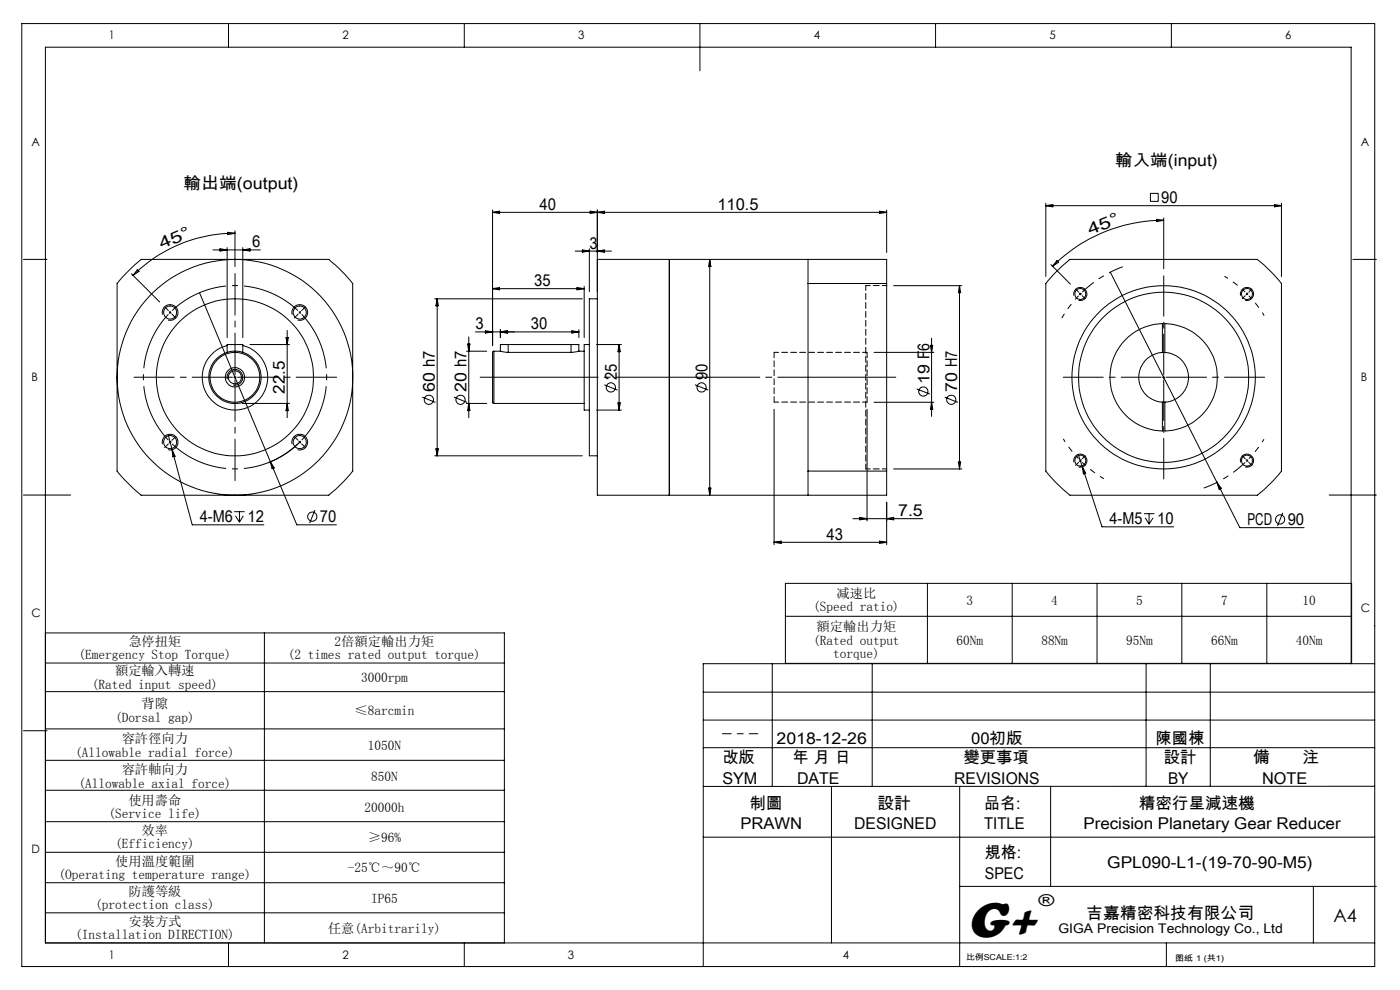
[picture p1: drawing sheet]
<svg xmlns="http://www.w3.org/2000/svg" width="297mm" height="210mm" viewBox="0 0 297 210" stroke-linecap="round" stroke-linejoin="round" font-family="sans-serif">
<g fill="none" stroke="#000" stroke-width=".21">
<path d="M4.6 5h287v200h-287zM48.5 5v5M98.5 5v5M148.5 5v10M198.5 5v5M248.5 5v5M5 55h5M26.6 58.1l3.4-3.1h39.7a34.8 34.8 0 0 1 5.1 5.1v39.8a34.8 34.8 0 0 1-5.1 5.1h-39.7a37.5 37.5 0 0 1-5.2-5.1v-39.8zM27.9 58.1l6 6M29.1 57.2l.4 .4-1.3 .8zM45.2 53h10M46.7 52.8l1.5 .2-1.5 .3z"/>
<path d="M48.2 52.5v19.1M48.3 49.3l1.5 .2-1.5 .3zM49.8 49.5a30.7 30.7 0 0 0-21.6 8.9M49.8 49v7.5M51.5 52.5v19.1M51.5 53l1.5-.2v.5zM104.5 45h83.6M104.5 44.5v28.8M104.5 45l1.5-.2v.5zM122 53.3h7.7M123.5 53l1.5 .3-1.5 .2zM125 52.8v9.1"/>
<path d="M125.2 44.8l1.5 .2-1.5 .3zM126.7 44.5v17.4M126.7 45l1.5-.2v.5zM126.7 53.3l1.5-.3v.5zM142 55v50M150.6 55v50M150.6 55l.2 1.5h-.5zM171.4 55v5.1M186.6 44.8l1.5 .2-1.5 .3zM188.1 44.5v9M221.9 43.1v15.6M221.9 43.6h50"/>
<path d="M221.9 43.6l1.4-.2v.5zM223 56.1l4.1 4.2M223.6 58.1l3.4-3.1h39.7a32.9 32.9 0 0 1 5.2 5.1v39.8a32.9 32.9 0 0 1-5.2 5.1h-39.7a32.9 32.9 0 0 1-5.1-5.1v-39.8zM224.2 55.3l.4 .3-1.3 .9zM235.5 57.7l22.7 44.6M244.1 41h1.6v1.7h-1.6zM245.4 46.5l1.5 .2-1.5 .3zM246.9 46.7a33.4 33.4 0 0 0-23.6 9.8M246.9 46.2v10.8M270.4 43.4l1.5 .2-1.5 .3zM271.9 43.1v15.6M287 55h5"/>
<path d="M34.5 66.7a1.68 1.68 0 0 1 1.4-2.1 1.68 1.68 0 0 1 1.9 1.8 1.68 1.68 0 0 1-2.1 1.5M35.9 66.1l.4 .4M36.3 66.1l-.4 .4M42.3 62.1l15.1 35.9M48.2 73.3a6.9 6.9 0 0 0-4.1 10.7 6.9 6.9 0 0 0 11.5 0 6.9 6.9 0 0 0-4.1-10.7M48.2 74.7v-1.6h3.3v1.6M53 73.1h8.4M60.7 71.6h.5l-.3 1.5zM60.9 70.1v18.5M62 66.7a1.67 1.67 0 0 1 1.4-2.1 1.67 1.67 0 0 1 1.9 1.8 1.67 1.67 0 0 1-2.2 1.5M92.2 63.4h31.3M92.7 63.4v33.3"/>
<path d="M92.7 63.4l.3 1.5h-.5zM99 74.5h4.3M99.2 73h.5l-.3 1.5zM99.4 71.5v17.1M100.9 70.4h21.9M103 70.2l1.5 .2-1.5 .3zM104.5 61.2l1.5-.2v.5zM104.5 61.2h19.4M104.8 74.5l-.3 .1v10.8l.3 .2M104.8 74.5v11.1M104.8 74.5h1.4M106.2 74.5l1.6 .2"/>
<path d="M106.2 70.4l1.5-.2v.5zM106.2 69.9v1.7M107.8 73.1h-1.6v1.4M107.8 73.1h13.3M107.8 74.7h13.3M107.8 73.1v1.6M121.1 73.1h1.7v1.4M121.1 73.1v1.6M121.3 70.2l1.5 .2-1.5 .3zM122.4 61l1.5 .2-1.5 .3zM122.8 74.5l-1.7 .2M122.8 74.5h1.1"/>
<path d="M122.8 69.9v1.7M123.9 60.7v10.9M125 73.1h-1.1v13.9h1.1M126.5 73.1h5.3M126.7 63.4h-1.7v33.3h1.7M131.3 73.1v13.9M131.3 73.1l.3 1.5h-.5zM171.4 60.1h16.7M171.4 60.1v39.8M185.4 74.7h12.7M188.1 60.1v-5.1h-61.4v50h61.4v-5.1M188.1 60.1v39.8"/>
<path d="M189.6 60.6h14.4M197.4 73.3h.5l-.3 1.4zM197.6 71.7v16.6M203.6 60.6v38.9M203.6 60.6l.2 1.5h-.5zM227.8 62.7a1.4 1.4 0 0 1 1.3-1.7 1.4 1.4 0 0 1 1.5 1.5 1.4 1.4 0 0 1-1.8 1.2M229 62.2l.2 .2M229.2 62.4l-.2 .2M229.2 62.4l.2 .1M229.4 62.2l-.2 .2M246.6 74.8v-6.2a11.4 11.4 0 0 0-11.1 11.4 11.4 11.4 0 0 0 11.1 11.4v-6.1M246.6 74.8a5.3 5.3 0 0 0-5 5.2 5.3 5.3 0 0 0 5 5.3"/>
<path d="M246.6 74.8h.5M247.1 74.8a5.3 5.3 0 0 1 5 5.2 5.3 5.3 0 0 1-5 5.3M247.1 74.8v-6.2a11.4 11.4 0 0 1 11.1 11.4 11.4 11.4 0 0 1-11.1 11.4v-6.1M263.2 62.7a1.4 1.4 0 0 1 1.3-1.7 1.4 1.4 0 0 1 1.4 1.5 1.4 1.4 0 0 1-1.7 1.2M34.5 94.2a1.67 1.67 0 0 1 1.4-2.1 1.67 1.67 0 0 1 1.8 1.8 1.67 1.67 0 0 1-2 1.5M35.7 92.2l.8 3.2M36.5 95.4l4.3 15.9h15.2M36.5 95.4l.6 1.4-.4 .1zM48.2 80.5a1.66 1.66 0 0 1 1.5-2.1 1.66 1.66 0 0 1 1.8 1.8 1.66 1.66 0 0 1-2.1 1.5M49.6 85.6h.2M51.3 85.6h10.1M57.4 98l5.6 13.3h8.4"/>
<path d="M57.4 98l.8 1.3-.5 .1zM60.9 85.6l.3 1.5h-.5zM62 94.2a1.66 1.66 0 0 1 1.4-2.1 1.66 1.66 0 0 1 1.8 1.8 1.66 1.66 0 0 1-2.1 1.5M63.7 93.7l-.4 .4a19.5 19.5 0 0 1-6.4 4.1M89.6 84.2l2.8 1.2M92.2 96.7h31.3M92.5 95.2h.5l-.3 1.5zM96.3 84.2l2.8 1.2M99 85.6h4.3M99.4 85.6l.3 1.5h-.5zM104.8 85.6h19.1M126.5 87h5.3"/>
<path d="M128.2 81.6l2.8 1.2M131.1 85.5h.5l-.3 1.5zM147.4 81.6l2.8 1.2M164.2 86.8v28.7M171.4 99.9v5.1M171.4 99.9h16.7M183.9 86.8v23.7M185.4 85.3h12.7M189.6 99.5h14.4M194.5 82.5l2.8 1.1M197.6 85.3l.3 1.5h-.5zM200.4 84.2l2.8 1.2"/>
<path d="M203.3 98h.5l-.2 1.5zM227.8 98.1a1.39 1.39 0 0 1 1.2-1.8 1.39 1.39 0 0 1 1.6 1.5 1.39 1.39 0 0 1-1.8 1.3M228.7 96.4l.9 2.7M229.6 99.1l4.2 12.7h15.2M229.6 99.1l.7 1.3-.5 .1zM246.6 85.3h.5M263.2 98.1a1.38 1.38 0 0 1 1.3-1.8 1.38 1.38 0 0 1 1.4 1.6 1.38 1.38 0 0 1-1.7 1.2M5 105h10M49.7 108.5h2.2M50 109.4l.8 1.4M50.8 108.5v2.3M51.6 109.4l-.8 1.4"/>
<path d="M66.8 108.2l-1.1 2.8M150.3 103.5h.5l-.2 1.5zM164.2 115h23.9M164.2 115l1.5-.2v.5zM180.9 110h14.9M182.4 109.7l1.5 .3-1.5 .3zM186.6 114.8l1.5 .2-1.5 .3zM188.1 106.5v9M188.1 110l1.5-.3v.6zM242.7 109h2.2M243 109.8l.8 1.4M243.8 109v2.2"/>
<path d="M244.6 109.8l-.8 1.4M258.2 102.3l4.8 9.6h13.6M258.2 102.3l.9 1.3-.5 .2zM272.1 108.8l-1.1 2.8M282 105h10M9.6 134.3h97.4v65.7M56.1 134.3v65.7M166.6 123.7h120.1v17h-120.1zM166.6 130.7h120.1M196.7 123.7v17M214.7 123.7v17M232.7 123.7v17"/>
<path d="M250.7 123.7v17M268.7 123.7v17M5 155h5M9.6 140.6h97.4M9.6 146.7h97.4M9.6 154.6h97.4M149.2 152.7h142.4M149.2 146.8h142.4M149.2 158.6h142.4M163.8 140.8v26M185 140.8v26M243.1 140.8v26"/>
<path d="M256.8 140.8v26M286.6 140.8v-130.8h-277v190h282M291.6 140.8h-142.4v64.2M9.6 161.3h97.4M9.6 167.6h97.4M9.6 174.3h97.4M149.2 177.6h142.4M176.4 166.8v33.2M203.6 166.8v38.2M222.9 166.8v21.2M291.6 166.8h-142.4M9.6 180.8h97.4"/>
<path d="M9.6 187.2h97.4M9.6 193.6h97.4M203.6 188h88.4M278.6 188v12M48.5 200v5M98.5 200v5M247.4 200v5"/>
<circle cx="36.1" cy="66.3" r="1.39"/>
<circle cx="63.6" cy="66.3" r="1.39"/>
<circle cx="229.2" cy="62.4" r="1.17"/>
<circle cx="264.5" cy="62.3" r="1.18"/>
<circle cx="36.1" cy="93.8" r="1.39"/>
<circle cx="49.8" cy="80" r="2.06"/>
<circle cx="49.8" cy="80.1" r="1.39"/>
<circle cx="49.8" cy="80.1" r="5.6"/>
<circle cx="49.8" cy="80" r="16.7"/>
<circle cx="49.8" cy="80" r="25"/>
<circle cx="49.9" cy="80" r="5.3"/>
<circle cx="63.6" cy="93.8" r="1.39"/>
<circle cx="91" cy="84.8" r=".99"/>
<circle cx="97.7" cy="84.8" r=".98"/>
<circle cx="129.6" cy="82.2" r=".98"/>
<circle cx="148.8" cy="82.2" r=".98"/>
<circle cx="195.9" cy="83.1" r=".98"/>
<circle cx="201.8" cy="84.8" r=".98"/>
<circle cx="229.2" cy="97.7" r="1.17"/>
<circle cx="246.9" cy="80" r="19.5"/>
<circle cx="246.9" cy="80" r="18.1"/>
<circle cx="264.5" cy="97.7" r="1.18"/>
<circle cx="66.3" cy="109.6" r=".98"/>
<circle cx="271.6" cy="110.2" r=".97"/>
</g>
<path d="M228.8 62.7a25 25 0 0 0-3.5 4.8" fill="none" stroke="#000" stroke-width=".21" stroke-dasharray="30.5 1.3 1.3 1.3" stroke-dashoffset="29.4" stroke-linecap="butt"/>
<path d="M229.6 62a25 25 0 0 1 8.6-5.4" fill="none" stroke="#000" stroke-width=".21" stroke-dasharray="30.5 1.3 1.3 1.3" stroke-dashoffset="27.3" stroke-linecap="butt"/>
<path d="M63.6 66.3l-.2-.2M63.6 66.3l.2 .2M264.6 62.3l-.2-.2M264.6 62.3l.1 .2M36.1 93.8l.2 .2M36.1 93.8l-.2-.2M63.6 93.8l.2-.2M63.6 93.8l-.2 .2M229.2 97.7l.2 .2M229.2 97.7l-.2-.2M264.6 97.7l.1-.2M264.6 97.7l-.2 .2" fill="none" stroke="#000" stroke-width=".21" stroke-dasharray="30.5 1.3 1.3 1.3" stroke-linecap="butt"/>
<path d="M264.2 62l-2.1-1.8-2.3-1.6" fill="none" stroke="#000" stroke-width=".21" stroke-dasharray="30.5 1.3 1.3 1.3" stroke-dashoffset="29.6" stroke-linecap="butt"/>
<path d="M264.9 62.7l1.8 2.1 1.5 2.2M228.8 97.3l-1.7-2-1.5-2.2" fill="none" stroke="#000" stroke-width=".21" stroke-dasharray="30.5 1.3 1.3 1.3" stroke-dashoffset="29.7" stroke-linecap="butt"/>
<path d="M264.9 97.3l1.7-2 1.5-2.1" fill="none" stroke="#000" stroke-width=".21" stroke-dasharray="30.5 1.3 1.3 1.3" stroke-dashoffset="29.8" stroke-linecap="butt"/>
<path d="M264.2 98.1a25 25 0 0 1-8.8 5.4" fill="none" stroke="#000" stroke-width=".21" stroke-dasharray="30.5 1.3 1.3 1.3" stroke-dashoffset="27.2" stroke-linecap="butt"/>
<path d="M229.6 98.1a25 25 0 0 0 4.6 3.5" fill="none" stroke="#000" stroke-width=".21" stroke-dasharray="30.5 1.3 1.3 1.3" stroke-dashoffset="29.5" stroke-linecap="butt"/>
<path d="M35.7 66.7a19.4 19.4 0 0 0 0 26.7M63.2 65.9a19.4 19.4 0 0 0-26.7 0M36.5 94.2a19.4 19.4 0 0 0 26.7 0M64 93.4a19.4 19.4 0 0 0 0-26.7" fill="none" stroke="#000" stroke-width=".21" stroke-dasharray="30.5 1.3 1.3 1.3" stroke-dashoffset="17.7" stroke-linecap="butt"/>
<path d="M101.9 80h88.1" fill="none" stroke="#000" stroke-width=".21" stroke-dasharray="30.5 1.3 1.3 1.3" stroke-dashoffset="5.4"/>
<path d="M153.3 155.6h7.5" fill="none" stroke="#000" stroke-width=".21" stroke-dasharray="30.5 1.3 1.3 1.3" stroke-dashoffset="28.6"/>
<path d="M183.9 74.7h-19.7M188.1 60.6h-4.4M164.2 85.3h19.7M183.7 99.5h4.4" fill="none" stroke="#000" stroke-width=".21" stroke-dasharray="1.3 .6" stroke-dashoffset=".3"/>
<path d="M183.7 99.5v-38.9" fill="none" stroke="#000" stroke-width=".21" stroke-dasharray="1.3 .6" stroke-dashoffset=".2"/>
<path d="M164.2 85.3v-10.6M183.9 85.3v-10.6" fill="none" stroke="#000" stroke-width=".21" stroke-dasharray="1.3 .6" stroke-dashoffset=".1"/>
<g fill="none" stroke="#000" stroke-width=".21" stroke-dasharray="30.5 1.3 1.3 1.3">
<path d="M35.7 65.9l-.8-.8M36.5 66.7l.8 .7M63.2 66.7l-.8 .7M63.6 66.3l.2-.2M63.6 66.3l-.2 .2M64 65.9l.8-.8M228.8 61.9l-.6-.6M229.6 62.7l.6 .7M264.2 62.7l-.7 .7M264.6 62.3l.1-.2M264.6 62.3l-.2 .2M264.9 61.9l.7-.6"/>
<path d="M35.7 94.2l-.8 .7M36.1 93.8l-.2 .2M36.1 93.8l.2-.2M36.5 93.4l.8-.8M49.9 80v-.3M49.9 80h-.3M49.9 80v.3M49.9 80h.2M63.2 93.4l-.8-.8M63.6 93.8l.2 .2M63.6 93.8l-.2-.2M64 94.2l.8 .7"/>
<path d="M228.8 98.1l-.6 .6M229.2 97.7l-.2 .2M229.2 97.7l.2-.2M229.6 97.3l.6-.6M246.9 80v-.3M246.9 80h-.3M246.9 80v.3M246.9 80h.3M264.2 97.3l-.7-.6M264.6 97.7l.1 .2M264.6 97.7l-.2-.2M264.9 98.1l.7 .6"/>
</g>
<path d="M246.9 79.5v-21M49.3 80h-20.9M50.4 80h21M246.9 80.6v21" fill="none" stroke="#000" stroke-width=".21" stroke-dasharray="30.5 1.3 1.3 1.3" stroke-dashoffset="21.9"/>
<path d="M246.3 80h-20.7M247.4 80h20.9" fill="none" stroke="#000" stroke-width=".21" stroke-dasharray="30.5 1.3 1.3 1.3" stroke-dashoffset="22"/>
<path d="M49.9 79.5v-21.5M49.9 80.6v21.3" fill="none" stroke="#000" stroke-width=".21" stroke-dasharray="30.5 1.3 1.3 1.3" stroke-dashoffset="21.7"/>
<text font-size="11" x="205.1" y="198.7">G+</text>
<text font-size="3.9" x="282.9" y="195.5">A4</text>
<g font-size="3.5">
<text x="236.6" y="35.3">輸入端(input)</text>
<text x="38.9" y="40.1">輸出端(output)</text>
<text x="114.4" y="44.5">40</text>
<text x="152.2" y="44.5">110.5</text>
<text x="246.3" y="43.1">90</text>
<text x="34.3" y="52.9" transform="rotate(-23 34.3 52.9)">4 5 °</text>
<text x="53.5" y="52.5">6</text>
<text x="125" y="52.8">3</text>
<text x="231.2" y="49.9" transform="rotate(-21 231.2 49.9)">4 5 °</text>
<text x="113.3" y="60.7">35</text>
<text x="100.9" y="69.9">3</text>
<text x="112.6" y="69.9">30</text>
<text x="60.4" y="83.5" transform="rotate(-90 60.4 83.5)">22.5</text>
<text x="92.3" y="83.2" transform="rotate(-90 92.3 83.2)">60 h7</text>
<text x="99" y="83.2" transform="rotate(-90 99 83.2)">20 h7</text>
<text x="130.9" y="80.6" transform="rotate(-90 130.9 80.6)">25</text>
<text x="150.1" y="80.6" transform="rotate(-90 150.1 80.6)">90</text>
<text x="197.2" y="81.4" transform="rotate(-90 197.2 81.4)">19 F6</text>
<text x="203.1" y="83.2" transform="rotate(-90 203.1 83.2)">70 H7</text>
<text x="42.4" y="110.8">4-M6</text>
<text x="52.5" y="110.8">12</text>
<text x="67.9" y="110.8">70</text>
<text x="190.5" y="109.5">7.5</text>
<text x="235.4" y="111.2">4-M5</text>
<text x="245.5" y="111.2">10</text>
<text x="264.6" y="111.4">PCD</text>
<text x="273.2" y="111.4">90</text>
<text x="175.3" y="114.5">43</text>
<text x="220.3" y="192.2">®</text>
<text x="230.5" y="194.8">吉嘉精密科技有限公司</text>
</g>
<g font-size="3.4">
<text x="153.2" y="161.9">改版</text>
<text x="164.8" y="157.8">2018-12-26</text>
<text x="168.1" y="161.9">年 月 日</text>
<text x="204.4" y="161.9">變更事項</text>
<text x="206" y="157.8">00初版</text>
<text x="245.2" y="157.8">陳國棟</text>
<text x="246.9" y="161.9">設計</text>
<text x="265.8" y="161.9">備</text>
<text x="276.3" y="161.9">注</text>
<text x="153.2" y="166.2">SYM</text>
<text x="169.1" y="166.2">DATE</text>
<text x="202.4" y="166.2">REVISIONS</text>
<text x="247.8" y="166.2">BY</text>
<text x="267.8" y="166.2">NOTE</text>
<text x="159" y="171.6">制圖</text>
<text x="186.1" y="171.6">設計</text>
<text x="208.8" y="171.6">品名:</text>
<text x="241.6" y="171.6">精密行星減速機</text>
<text x="157.1" y="175.9">PRAWN</text>
<text x="181.2" y="175.9">DESIGNED</text>
<text x="208.8" y="175.9">TITLE</text>
<text x="229.8" y="175.9">Precision Planetary Gear Reducer</text>
<text x="208.9" y="182.1">規格:</text>
<text x="234.9" y="184.1">GPL090-L1-(19-70-90-M5)</text>
<text x="208.9" y="186.4">SPEC</text>
</g>
<g font-size="2.8">
<text x="172.5" y="129.6">(Speed ratio)</text>
<text x="177.4" y="126.8">减速比</text>
<text x="205" y="128.2">3</text>
<text x="223" y="128.2">4</text>
<text x="241" y="128.2">5</text>
<text x="259" y="128.2">7</text>
<text x="276.3" y="128.2">10</text>
<text x="27.2" y="137">急停扭矩</text>
<text x="71" y="137">2倍額定輸出力矩</text>
<text x="172.5" y="136.7">(Rated output</text>
<text x="173.2" y="133.9">額定輸出力矩</text>
<text x="202.9" y="136.7">60Nm</text>
<text x="220.9" y="136.7">88Nm</text>
<text x="238.9" y="136.7">95Nm</text>
<text x="256.9" y="136.7">66Nm</text>
<text x="274.9" y="136.7">40Nm</text>
<text x="16.6" y="139.8">(Emergency Stop Torque)</text>
<text x="24.4" y="143.3">額定輸入轉速</text>
<text x="61.1" y="139.8">(2 times rated output torque)</text>
<text x="176.7" y="139.6">torque)</text>
<text x="19.5" y="146.1">(Rated input speed)</text>
<text x="76.6" y="144.7">3000rpm</text>
<text x="24.4" y="153.1">(Dorsal gap)</text>
<text x="30" y="150.2">背隙</text>
<text x="75.2" y="151.7">≤8arcmin</text>
<text x="15.9" y="160.5">(Allowable radial force)</text>
<text x="25.8" y="157.7">容許徑向力</text>
<text x="78" y="159.1">1050N</text>
<text x="16.6" y="167">(Allowable axial force)</text>
<text x="25.8" y="164.2">容許軸向力</text>
<text x="78.7" y="165.6">850N</text>
<text x="23" y="173.6">(Service life)</text>
<text x="27.2" y="170.7">使用壽命</text>
<text x="77.3" y="172.2">20000h</text>
<text x="24.4" y="180">(Efficiency)</text>
<text x="30" y="177.1">效率</text>
<text x="78" y="178.5">≥96%</text>
<text x="24.4" y="183.6">使用溫度範圍</text>
<text x="73.8" y="185">-25℃～90℃</text>
<text x="12.4" y="186.4">(Operating temperature range)</text>
<text x="27.2" y="190">防護等級</text>
<text x="78.7" y="191.4">IP65</text>
<text x="20.2" y="192.9">(protection class)</text>
<text x="27.2" y="196.4">安裝方式</text>
<text x="69.6" y="197.8">任意(Arbitrarily)</text>
<text x="224.5" y="197.8">GIGA Precision Technology Co., Ltd</text>
<text x="16" y="199.2">(Installation DIRECTION)</text>
</g>
<g font-size="2.5">
<text x="23.1" y="8.4">1</text>
<text x="72.7" y="8.4">2</text>
<text x="122.7" y="8.4">3</text>
<text x="172.7" y="8.4">4</text>
<text x="222.7" y="8.4">5</text>
<text x="272.7" y="8.4">6</text>
<text x="6.7" y="30.9">A</text>
<text x="288.7" y="30.9">A</text>
<text x="6.7" y="80.9">B</text>
<text x="288.7" y="80.9">B</text>
<text x="6.7" y="130.9">C</text>
<text x="288.7" y="129.9">C</text>
<text x="6.7" y="180.9">D</text>
<text x="23.1" y="203.4">1</text>
<text x="72.7" y="203.4">2</text>
<text x="120.5" y="203.4">3</text>
<text x="178.8" y="203.4">4</text>
</g>
<g font-size="1.7">
<text x="204.9" y="203.7">比例SCALE:1:2</text>
<text x="249.3" y="203.8">图纸 1 (共1)</text>
</g>
</svg>
